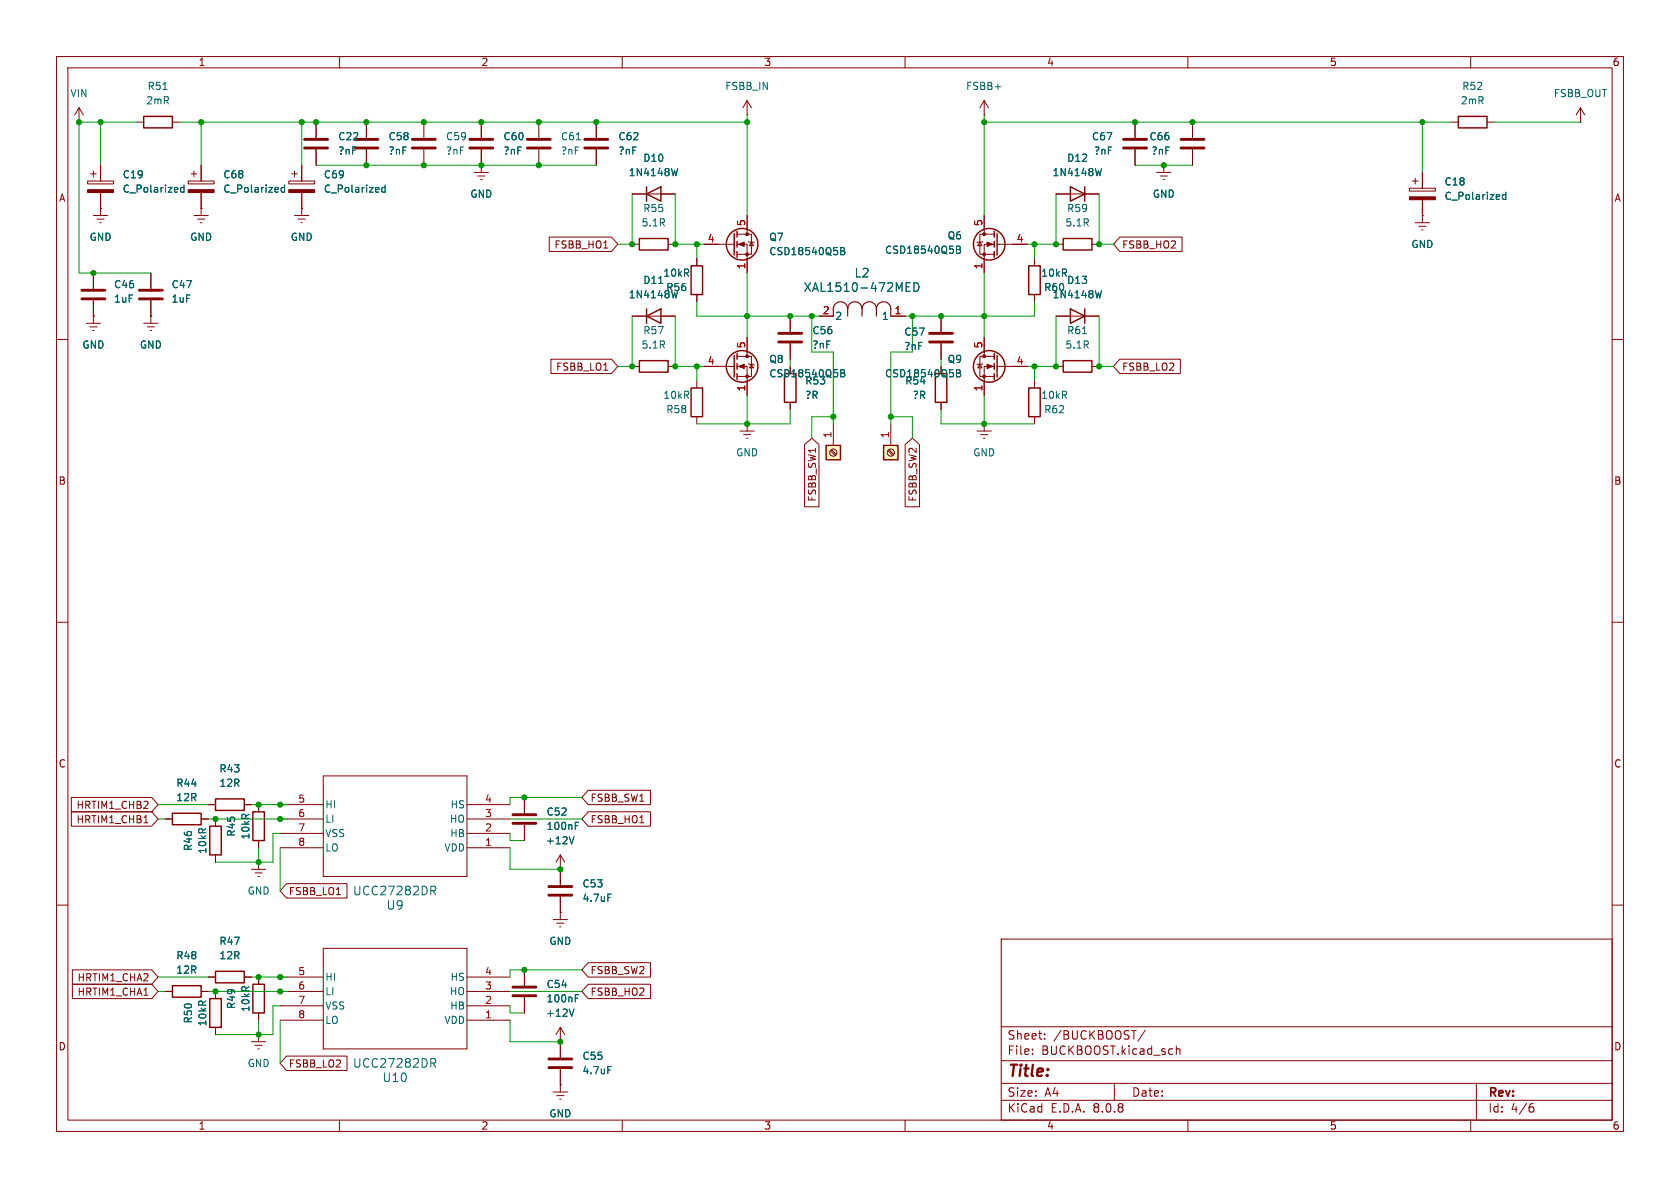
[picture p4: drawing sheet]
<svg xmlns="http://www.w3.org/2000/svg" width="297mm" height="210mm" viewBox="0 0 297 210" stroke-linecap="round" stroke-linejoin="round" font-family="sans-serif">
<g fill="none" stroke="#840000" stroke-width=".18">
<path d="M10 10h277v190h-277zM12 12h273v186h-273zM60 10v2M110 10v2M160 10v2M210 10v2M260 10v2M105.4 21.6v2.8M105.4 26.4v2.8M111.8 34.3h7.6M174 38.1v3.3M186.7 34.3h7.6"/>
<path d="M200.7 21.6v2.8M200.7 26.4v2.8M249.2 33.3h4.5v.5h-4.5zM249.7 32h1M250.2 31.5v1M251.5 30.5v2.8M251.5 35.3v2.8M111.8 43.2h1.2M118.1 43.2h1.3M173.2 42.8l.4 .6h-.8zM173.7 42.7l-.1 .1h-.8l-.1 .1M175.8 43.2h-1.8v5.1"/>
<path d="M175.8 41.4h-2.6v3.6h2.6M176.3 43.2h5.3M10 60h2M285 60h2M10 110h2M285 110h2M10 160h2M177 166h108v32h-108zM285 160h2M60 198v2M110 198v2M160 198v2"/>
<path d="M177 194.5h108M177 191.5h108M177 187.5h108M177 181.5h108M182.5 186.3v.1M182.5 185.5v.1M184.7 183.6v.1M184.7 182.8v.1M197 191.5v3M202.5 182.1l-1.3 2M208 184.9v1.5M208 185.5l.2-.1 .3 .1 .1 .9"/>
<path d="M210 198v2M260 198v2M261 191.5v6.5M270.6 195.7h.4l.2 .3-.1 .5-.5 .1M271 195.1l-.4 .1"/>
</g>
<g fill="#840000" stroke="#840000" stroke-width=".18">
<path d="M249.2 34.8h4.5v.5h-4.5z"/>
<path d="M174.5 42.8l1 .4-1 .4z"/>
<circle cx="174" cy="45" r=".25"/>
<circle cx="174" cy="41.4" r=".25"/>
</g>
<path d="M119.8 29.8l-.3 1.3M194.7 29.8l-.3 1.3M266.2 34v1.3M266.2 34.5l-.4-.1-.2 .2 .1 .6h.5M169.1 43.5h.4l.3 .2-.3 .4 .3 .1v.3l-.2 .3h-.5zM169.1 44.1h.4" fill="none" stroke="#006464" stroke-width=".18"/>
<path d="M103.4 26.2h4M103.4 24.6h4M198.6 26.2h4.1M198.6 24.6h4.1" fill="none" stroke="#840000" stroke-width=".51"/>
<g fill="none" stroke="#840000" stroke-width=".25">
<path d="M114.3 34.3l2.5-1.3v2.6zM114.3 33v2.6M189.2 33l2.6 1.3-2.6 1.3zM191.8 33v2.6M113 42.2h5.1v2h-5.1zM175.8 40.9v1M175.8 42.7v1M175.8 44.5v1M176.3 41.3v3.8"/>
<circle cx="174.9" cy="43.2" r="2.79"/>
</g>
<path d="M156.2 78.7h2.5v2.6h-2.5z" fill="#ffffc2"/>
<g fill="none" stroke="#840000" stroke-width=".25">
<path d="M114.3 55.9l2.5-1.3v2.6zM114.3 54.6v2.6M122.2 47h2v5.1h-2zM188 42.2h5v2h-5zM113 63.8h5.1v2h-5.1zM156.2 78.7h2.5v2.6h-2.5zM175.8 62.5v1M175.8 64.3v1M175.8 66v1.1M176.3 62.9v3.8M181.9 68.6h2v5.1h-2zM30.5 143.8h5.1v2h-5.1z"/>
<path d="M37.1 146.1h2v5h-2zM44.7 143.5h2v5.1h-2zM30.5 174.2h5.1v2.1h-5.1zM44.7 174h2v5.1h-2z"/>
<circle cx="174.9" cy="64.8" r="2.79"/>
</g>
<g fill="none" stroke="#840000" stroke-width=".18">
<path d="M174 17.8l-.8 1.3M174 17.8v2.5M174 17.8l.8 1.3M174 20.3h.1M204.5 30.5h2.5M205.1 31.1h1.3M205.6 31.8h.3M205.7 29.2h.1M205.7 29.2v1.3M210.8 21.6v2.8M210.8 26.4v2.8M111.8 55.9h7.6"/>
<path d="M123.2 45.7v1.3M123.2 52.1v1.2M174 59.7v3.3M186.7 43.2h1.3M193 43.2h1.3M111.8 64.8h1.2M118.1 64.8h1.3M157 79.7l.8 .8M157.1 79.5l.9 .8M157.5 74.9v3.8M172.7 76.2h2.6M173.2 64.4l.4 .6h-.8z"/>
<path d="M173.4 76.8h1.2M173.7 64.3l-.1 .1h-.8l-.1 .1M173.9 77.5h.2M174 74.9h.1M174 74.9v1.3M175.8 64.8h-1.8v5.1M175.8 63h-2.6v3.5h2.6M176.3 64.8h5.3M182.9 67.3v1.3M182.9 73.7v1.2M29.2 144.8h1.3M35.6 144.8h1.2"/>
<path d="M38.1 144.8v1.3M38.1 151.1v1.3M44.4 153.7h2.6M45.1 154.3h1.3M45.6 154.9h.2M45.7 152.4h.1M45.7 142.2v1.3M45.7 148.6v1.3M45.7 152.4v1.3M29.2 175.3h1.3M35.6 175.3h1.2M45.7 172.7v1.3"/>
<path d="M45.7 179.1v1.2"/>
<circle cx="157.5" cy="80" r=".63"/>
</g>
<path d="M175.9 15.3h1M116.4 50.1h.8M119.8 51.4l-.3 1.2M169.1 65.3h.4l.3 .3-.3 .4 .3 .1v.3l-.2 .2h-.5zM169.1 66h.4" fill="none" stroke="#006464" stroke-width=".18"/>
<path d="M208.8 26.2h4.1M208.8 24.6h4.1" fill="none" stroke="#840000" stroke-width=".51"/>
<g fill="#840000" stroke="#840000" stroke-width=".18">
<path d="M174.5 64.4l1 .4-1 .4z"/>
<circle cx="174" cy="66.5" r=".25"/>
<circle cx="174" cy="63" r=".25"/>
</g>
<path d="M146 78.7h2.6v2.6h-2.6z" fill="#ffffc2"/>
<g fill="none" stroke="#840000" stroke-width=".25">
<path d="M25.4 20.6h5.1v2h-5.1zM257.8 20.6h5.1v2h-5.1zM129.8 41.3v3.8M130.3 40.9v1M130.3 42.7v1M130.3 44.5v1M181.9 47h2v5.1h-2zM189.2 54.6l2.6 1.3-2.6 1.3zM191.8 54.6v2.6M122.2 68.6h2v5.1h-2zM129.8 62.9v3.8M130.3 62.5v1"/>
<path d="M130.3 64.3v1M130.3 66v1.1M138.7 66h2v5.1h-2zM146 78.7h2.6v2.6h-2.6zM165.4 66h2v5.1h-2zM188 63.8h5v2h-5zM38.1 141.2h5.1v2.1h-5.1zM37.1 176.5h2v5.1h-2zM38.1 171.7h5.1v2h-5.1z"/>
<circle cx="131.2" cy="43.2" r="2.79"/>
<circle cx="131.2" cy="64.8" r="2.79"/>
</g>
<g fill="none" stroke="#840000" stroke-width=".18">
<path d="M14 19.1l-.8 1.2M14 19.1v2.5M14 19.1l.7 1.2M132.1 17.8v2.5M132.1 17.8l-.8 1.3M132.1 17.8l.7 1.3M279.4 19.1l-.8 1.2M279.4 19.1v2.5M279.4 19.1l.8 1.2M14 21.6h.1M15.5 32h4.6v.5h-4.6zM16 30.7h1"/>
<path d="M16.5 30.2v1M16.5 38.1h2.5M17.1 38.7h1.3M17.7 39.4h.2M17.8 36.8h.1M17.8 29.2v2.8M17.8 34v4.1M24.1 21.6h1.3M30.5 21.6h1.2M33.3 32h4.5v.5h-4.5zM33.8 30.7h1M34.3 38.1h2.5"/>
<path d="M34.3 30.2v1M34.9 38.7h1.3M35.4 39.4h.3M35.6 36.8h.1M35.6 29.2v2.8M35.6 34v4.1M51.1 32h4.5v.5h-4.5zM51.6 30.7h1M52.1 30.2v1M52.1 38.1h2.5M52.7 38.7h1.3M53.2 39.4h.3"/>
<path d="M53.3 36.8h.1M53.3 29.2v2.8M53.3 34v4.1M55.9 21.6v2.8M55.9 26.4v2.8M64.8 21.6v2.8M64.8 26.4v2.8M74.9 21.6v2.8M74.9 26.4v2.8M83.8 30.5h2.6M84.5 31.1h1.2M85 31.8h.2"/>
<path d="M85.1 29.2h.1M85.1 21.6v2.8M85.1 26.4v4.1M95.2 21.6v2.8M95.2 26.4v2.8M105.4 21.6v2.8M105.4 26.4v2.8M111.8 34.3h2.5M116.8 34.3h2.6M132.1 20.3h.1M132.1 38.1v3.3M174 38.1v2.5"/>
<path d="M186.7 34.3h2.5M191.8 34.3h2.5M200.7 21.6v2.8M200.7 26.4v2.8M205.7 29.2h.1M210.8 21.6v2.8M210.8 26.4v2.8M250.2 39.4h2.5M251.5 38.1h.1M251.5 30.5v2.8M251.5 35.3v4.1M256.5 21.6h1.3"/>
<path d="M262.9 21.6h1.3M279.4 21.6h.1M15.2 57.2h2.6M15.9 57.8h1.2M16.4 58.4h.2M16.5 55.9h.1M16.5 48.3v2.8M16.5 53.1v4.1M25.4 57.2h2.5M26 57.8h1.3M26.5 58.4h.3M26.7 55.9h.1"/>
<path d="M26.7 48.3v2.8M26.7 53.1v4.1M97.1 41.9h11l1.1 1.3-1.1 1.3h-11zM106.7 43.9h.7M111.8 55.9h2.5M116.8 55.9h2.6M123.2 45.7v1.3M123.2 52.1v1.2M124.5 43.2h5.3M130.3 43.2h1.8v5.1M130.3 41.4h2.5v3.6h-2.5M132.1 59.7v3.3"/>
<path d="M132.3 42.7l.2 .1h.7l.1 .1M132.8 42.8l.4 .6h-.7zM139.7 55.9v2.8M144.8 55.9h2.5M157.5 55.9h2.5M166.4 55.9v2.8M174 45.7v2.6M174 59.7v2.5M179.1 43.2h2.5M182.9 45.7v1.3M182.9 52.1v1.2M186.7 55.9h7.6"/>
<path d="M198 41.9h11v2.6h-11l-1.2-1.3zM250.8 40h1.3M251.3 40.6h.3M97.4 63.5h10.7l1.1 1.3-1.1 1.2h-10.7zM106.7 65.4h.7M123.2 67.3v1.3M123.2 73.7v1.2M124.5 64.8h5.3M130.3 64.8h1.8v5.1M130.3 63h2.5v3.5h-2.5M130.8 76.2h2.5M131.4 76.8h1.3"/>
<path d="M132 77.5h.2M132.1 74.9h.1M132.1 74.9v1.3M132.3 64.3l.2 .1h.7l.1 .1M132.8 64.4l.4 .6h-.7zM139.7 60.7v2.8M139.7 64.8v1.2M139.7 71.1v1.3M142.2 78.6l1.3-1.1 1.3 1.1v11h-2.6zM146.8 79.7l.9 .8M147 79.5l.8 .8M147.3 74.9v3.8"/>
<path d="M160 78.6l1.3-1.1 1.3 1.1v11h-2.6zM166.4 60.7v2.8M166.4 64.8v1.2M166.4 71.1v1.3M174 67.3v2.6M179.1 64.8h2.5M186.7 64.8h1.3M193 64.8h1.3M198 63.5h10.7v2.5h-10.7l-1.2-1.2zM57.1 137.2h25.4v17.7h-25.4zM104 139.7h11v2.5h-11l-1.1-1.2zM12.6 143.5h14.2l1.1 1.3-1.1 1.3h-14.2z"/>
<path d="M12.6 141h14.2l1.1 1.2-1.1 1.3h-14.2zM25.4 145.5h.8M29.2 144.8h1.3M35.6 144.8h1.2M36.8 142.2h1.3M38.1 144.8v1.3M38.1 151.1v1.3M43.2 142.2h1.2M45.7 142.2v1.3M45.7 148.6v1.3M49.5 149.9h7.6M49.5 147.3h7.6"/>
<path d="M49.5 144.8h7.6M49.5 142.2h7.6M50.6 156.2h10.7v2.6h-10.7l-1.1-1.3zM59.5 158.2h.7M82.5 149.9h7.7M82.5 147.3h7.7M82.5 144.8h7.7M82.5 142.2h7.7M92.7 141v2.8M92.7 145.8v2.8M99.1 153.7h.1M99.1 151.1v5.4"/>
<path d="M99.1 158.5v4.1M99.1 151.1l-.8 1.3M99.1 151.1l.7 1.3M104 143.5h11v2.6h-11l-1.1-1.3zM113.1 145.5h.7M12.8 174h14l1.1 1.3-1.1 1.2h-14zM12.8 171.4h14l1.1 1.3-1.1 1.3h-14zM25.4 175.9h.8M29.2 175.3h1.3M35.6 175.3h1.2M36.8 172.7h1.3M38.1 175.3v1.2"/>
<path d="M43.2 172.7h1.2M45.7 172.7v1.3M45.7 179.1v1.2M49.5 172.7h7.6M49.5 177.8h7.6M49.5 175.3h7.6M57.1 167.6h25.4v17.8h-25.4zM82.5 172.7h7.7M82.5 177.8h7.7M82.5 175.3h7.7M92.7 171.5v2.7M92.7 176.3v2.8"/>
<path d="M97.8 162.6h2.5M98.4 163.2h1.3M98.9 163.8h.3M99.1 161.3h.1M104 174h11v2.5h-11l-1.1-1.2zM104 170.2h11v2.5h-11l-1.1-1.2zM38.1 181.6v1.3M44.4 184.2h2.6M45.1 184.8h1.3M45.6 185.4h.2M45.7 182.9h.1M45.7 182.9v1.3"/>
<path d="M49.5 180.3h7.6M50.6 186.7h10.7v2.5h-10.7l-1.1-1.2zM82.5 180.3h7.7M97.8 193h2.5M98.4 193.7h1.3M98.9 194.3h.3M99.1 184.2h.1M99.1 191.8h.1M99.1 181.6v5.3M99.1 189v4M99.1 181.6l-.8 1.3M99.1 181.6l.7 1.3"/>
<circle cx="147.3" cy="80" r=".63"/>
</g>
<path d="M149.9 54.6a1.27 1.27 0 0 0-1.3-1.3 1.27 1.27 0 0 0-1.3 1.3v1.3M149.9 54.6a1.27 1.27 0 0 1 1.2-1.3 1.27 1.27 0 0 1 1.3 1.3M149.9 54.6v1.3M152.4 54.6a1.27 1.27 0 0 1 1.3-1.3 1.27 1.27 0 0 1 1.2 1.3M152.4 54.6v1.3M154.9 54.6a1.27 1.27 0 0 1 1.3-1.3 1.27 1.27 0 0 1 1.3 1.3v1.3M154.9 54.6v1.3" fill="none" stroke="#840000" stroke-width=".2"/>
<g fill="none" stroke="#006464" stroke-width=".18">
<path d="M28.8 15.8h.7M32.5 33.2l-.3-.1-.3 .3 .1 .5h.5M32.5 32.7v1.3M50.3 33.2l-.4-.1-.2 .3 .1 .5h.5M50.3 32.7v1.3M68.1 32.7v1.3M68.1 33.2l-.4-.1-.2 .3 .1 .5h.5M101.9 24.7h.7M119.8 29.8l-.3 1.3M194.7 29.8l-.3 1.3M266.2 34v1.3M266.2 34.5l-.4-.1-.2 .2 .1 .6h.5"/>
<path d="M116.4 50.1h.8M119.8 51.4l-.3 1.2M148.6 43.8h.5l.2 .2-.2 .4 .2 .1 .1 .3-.3 .2h-.5zM148.6 44.4h.5M160.2 50.7h.5M160.2 51.5h.7M160.2 50h.7M161.6 50a.77 .77 0 0 1 .9 .7 .77 .77 0 0 1-.9 .8zM169.1 43.5h.4l.3 .2-.3 .4 .3 .1v.3l-.2 .3h-.5zM169.1 44.1h.4M191.4 59h.7M194.7 51.4l-.3 1.2"/>
<path d="M148.6 65.3h.5l.2 .3-.2 .4 .2 .1 .1 .3-.3 .2h-.5zM148.6 66h.5M169.1 65.3h.4l.3 .3-.3 .4 .3 .1v.3l-.2 .2h-.5zM169.1 66h.4M76.2 156.7h.5l.3 .2-.1 .5-.7 .1M76.5 157.5l.5 .7M101.5 147.9l-.4 1.3M101.7 146h.4M101.7 145.4h.6M107.5 158.1h.6M101.5 178.4l-.4 1.2M101.7 176.4h.4"/>
<path d="M101.7 175.8h.6M76.2 187.1h.5l.3 .3-.1 .5h-.7M76.5 187.9l.5 .8M107.5 188.5h.6"/>
</g>
<g fill="#840000" stroke="#840000" stroke-width=".18">
<path d="M130.6 64.8l1-.4v.8z"/>
<path d="M130.6 43.2l1-.4v.8z"/>
<path d="M51.1 33.5h4.5v.5h-4.5z"/>
<path d="M15.5 33.5h4.6v.5h-4.6z"/>
<path d="M33.3 33.5h4.5v.5h-4.5z"/>
<circle cx="132.1" cy="66.5" r=".25"/>
<circle cx="132.1" cy="63" r=".25"/>
<circle cx="132.1" cy="45" r=".25"/>
<circle cx="132.1" cy="41.4" r=".25"/>
</g>
<g fill="none" stroke="#840000" stroke-width=".51">
<path d="M53.8 26.2h4.1M53.8 24.6h4.1M62.7 26.2h4.1M62.7 24.6h4.1M72.9 26.2h4.1M72.9 24.6h4.1M83.1 26.2h4M83.1 24.6h4M93.2 26.2h4.1M93.2 24.6h4.1M14.5 51.3h4M14.5 52.8h4"/>
<path d="M24.6 51.3h4.1M24.6 52.8h4.1M137.7 58.9h4M164.3 58.9h4.1M137.7 60.5h4M164.3 60.5h4.1M90.7 145.5h4M90.7 144h4M97 158.2h4.1M97 156.7h4.1M90.7 176h4M90.7 174.5h4"/>
<path d="M97 188.7h4.1M97 187.2h4.1"/>
</g>
<g fill="none" stroke="#009600" stroke-width=".18">
<path d="M17.8 21.6v7.6M24.1 21.6h-10.1v26.7h12.7M31.7 21.6h100.4M35.6 21.6v7.6M53.3 21.6v7.6M55.9 29.2h49.5M111.8 34.3v8.9h-2.6M119.4 34.3v8.9h5.1M132.1 20.3v17.8M174 21.6h82.5M174 20.3v17.8M186.7 34.3v8.9h-5.1"/>
<path d="M194.3 34.3v8.9h2.5M200.7 29.2h10.1M251.5 21.6v8.9M264.2 21.6h15.2M111.8 55.9v8.9h-2.6M119.4 55.9v8.9h5.1M123.2 53.3v2.6h21.6M123.2 43.2v2.5M132.1 48.3v11.4M143.5 55.9v6.3h3.8v12.7M161.3 55.9v6.3h-3.8v12.7M174 48.3v11.4"/>
<path d="M182.9 53.3v2.6h-22.9M182.9 43.2v2.5M186.7 55.9v8.9h-5.1M194.3 55.9v8.9h2.5M123.2 64.8v2.5M132.1 69.9v5M139.7 63.5v1.3M139.7 72.4v2.5h-16.5M147.3 73.7h-3.8v3.8M157.5 73.7h3.8v3.8M166.4 63.5v1.3M166.4 72.4v2.5h16.5"/>
<path d="M174 69.9v5M182.9 64.8v2.5M27.9 144.8h1.3M27.9 142.2h8.9M36.8 144.8h14M44.4 142.2h6.4M45.7 149.9v2.5M49.5 147.3h-1.2v5.1h-10.2M49.5 149.9v7.6M90.2 147.3v1.3h2.5M90.2 149.9v3.8h8.9M90.2 144.8h12.7"/>
<path d="M102.9 141h-12.7v1.2M27.9 175.3h1.3M27.9 172.7h8.9M36.8 175.3h14M44.4 172.7h6.4M49.5 177.8h-1.2v5.1h-10.2M90.2 177.8v1.3h2.5M90.2 175.3h12.7M102.9 171.5h-12.7v1.2M45.7 180.3v2.6M49.5 180.3v7.7M90.2 180.3v3.9h8.9"/>
</g>
<g fill="#009600" stroke="#009600" stroke-width=".18">
<circle cx="174" cy="21.6" r=".46"/>
<circle cx="182.9" cy="43.2" r=".46"/>
<circle cx="210.8" cy="21.6" r=".46"/>
<circle cx="251.5" cy="21.6" r=".46"/>
<circle cx="174" cy="74.9" r=".46"/>
<circle cx="182.9" cy="64.8" r=".46"/>
<circle cx="174" cy="55.9" r=".46"/>
<circle cx="194.3" cy="64.8" r=".46"/>
<circle cx="205.7" cy="29.2" r=".46"/>
<circle cx="200.7" cy="21.6" r=".46"/>
<circle cx="194.3" cy="43.2" r=".46"/>
<circle cx="186.7" cy="43.2" r=".46"/>
<circle cx="186.7" cy="64.8" r=".46"/>
<circle cx="132.1" cy="55.9" r=".46"/>
<circle cx="139.7" cy="55.9" r=".46"/>
<circle cx="166.4" cy="55.9" r=".46"/>
<circle cx="161.3" cy="55.9" r=".46"/>
<circle cx="132.1" cy="21.6" r=".46"/>
<circle cx="111.8" cy="64.8" r=".46"/>
<circle cx="123.2" cy="43.2" r=".46"/>
<circle cx="119.4" cy="43.2" r=".46"/>
<circle cx="111.8" cy="43.2" r=".46"/>
<circle cx="95.2" cy="21.6" r=".46"/>
<circle cx="105.4" cy="21.6" r=".46"/>
<circle cx="95.2" cy="29.2" r=".46"/>
<circle cx="123.2" cy="64.8" r=".46"/>
<circle cx="119.4" cy="64.8" r=".46"/>
<circle cx="157.5" cy="73.7" r=".46"/>
<circle cx="132.1" cy="74.9" r=".46"/>
<circle cx="147.3" cy="73.7" r=".46"/>
<circle cx="143.5" cy="55.9" r=".46"/>
<circle cx="55.9" cy="21.6" r=".46"/>
<circle cx="74.9" cy="29.2" r=".46"/>
<circle cx="85.1" cy="29.2" r=".46"/>
<circle cx="64.8" cy="21.6" r=".46"/>
<circle cx="74.9" cy="21.6" r=".46"/>
<circle cx="64.8" cy="29.2" r=".46"/>
<circle cx="85.1" cy="21.6" r=".46"/>
<circle cx="35.6" cy="21.6" r=".46"/>
<circle cx="14" cy="21.6" r=".46"/>
<circle cx="16.5" cy="48.3" r=".46"/>
<circle cx="53.3" cy="21.6" r=".46"/>
<circle cx="17.8" cy="21.6" r=".46"/>
<circle cx="92.7" cy="171.5" r=".46"/>
<circle cx="99.1" cy="153.7" r=".46"/>
<circle cx="99.1" cy="184.2" r=".46"/>
<circle cx="92.7" cy="141" r=".46"/>
<circle cx="45.7" cy="182.9" r=".46"/>
<circle cx="49.5" cy="172.7" r=".46"/>
<circle cx="49.5" cy="175.3" r=".46"/>
<circle cx="49.5" cy="144.8" r=".46"/>
<circle cx="45.7" cy="142.2" r=".46"/>
<circle cx="49.5" cy="142.2" r=".46"/>
<circle cx="38.1" cy="175.3" r=".46"/>
<circle cx="45.7" cy="152.4" r=".46"/>
<circle cx="38.1" cy="144.8" r=".46"/>
<circle cx="45.7" cy="172.7" r=".46"/>
</g>
<text font-size="2.8" fill="#840000" x="178" y="190.9">Title:</text>
<g font-size="2.1" fill="#006464">
<text x="142" y="51.8">XAL1510-472MED</text>
<text x="151" y="49.3">L2</text>
<text x="62.3" y="158.5">UCC27282DR</text>
<text x="68.2" y="161">U9</text>
<text x="62.3" y="189">UCC27282DR</text>
<text x="67.5" y="191.5">U10</text>
</g>
<g font-size="2.1" fill="#840000">
<text x="178" y="184">Sheet:</text>
<text x="186.2" y="184">/BUCKBOOST/</text>
<text x="178" y="186.7">File:</text>
<text x="184.1" y="186.7">BUCKBOOST.kicad_sch</text>
<text x="178" y="196.9">KiCad</text>
<text x="178" y="194.1">Size:</text>
<text x="184.7" y="194.1">A4</text>
<text x="185.7" y="196.9">E.D.A.</text>
<text x="193.3" y="196.9">8.0.8</text>
<text x="200" y="194.1">Date:</text>
<text x="263" y="194.3">Rev:</text>
<text x="263" y="196.9">Id:</text>
<text x="267.1" y="196.9">4/6</text>
</g>
<g font-size="1.8" fill="#840000">
<text x="35" y="11.9">1</text>
<text x="85" y="11.9">2</text>
<text x="135" y="11.9">3</text>
<text x="185" y="11.9">4</text>
<text x="235" y="11.9">5</text>
<text x="285" y="11.9">6</text>
<text x="10.3" y="35.9">A</text>
<text x="285.3" y="35.9">A</text>
<text x="97.9" y="44.1">FSBB_HO1</text>
<text x="198.3" y="44.1">FSBB_HO2</text>
<text x="98.2" y="65.7">FSBB_LO1</text>
<text x="198.3" y="65.7">FSBB_LO2</text>
<text x="10.3" y="85.9">B</text>
<text x="144.5" y="88.8" transform="rotate(-90 144.5 88.8)">FSBB_SW1</text>
<text x="162.2" y="88.8" transform="rotate(-90 162.2 88.8)">FSBB_SW2</text>
<text x="285.3" y="85.9">B</text>
<text x="10.3" y="135.9">C</text>
<text x="285.3" y="135.9">C</text>
<text x="13.4" y="143.2">HRTIM1_CHB2</text>
<text x="104.3" y="141.9">FSBB_SW1</text>
<text x="13.4" y="145.7">HRTIM1_CHB1</text>
<text x="104.3" y="145.7">FSBB_HO1</text>
<text x="51" y="158.4">FSBB_LO1</text>
<text x="13.6" y="173.7">HRTIM1_CHA2</text>
<text x="104.3" y="172.4">FSBB_SW2</text>
<text x="13.6" y="176.2">HRTIM1_CHA1</text>
<text x="104.3" y="176.2">FSBB_HO2</text>
<text x="10.3" y="185.9">D</text>
<text x="285.3" y="185.9">D</text>
<text x="51" y="188.9">FSBB_LO2</text>
<text x="35" y="199.9">1</text>
<text x="85" y="199.9">2</text>
<text x="135" y="199.9">3</text>
<text x="185" y="199.9">4</text>
<text x="235" y="199.9">5</text>
<text x="285" y="199.9">6</text>
</g>
<g font-size="1.8" fill="#006464">
<text x="12.4" y="17.4">VIN</text>
<text x="26" y="16.1">R51</text>
<text x="128.1" y="16.1">FSBB_IN</text>
<text x="170.7" y="16.1">FSBB+</text>
<text x="258.4" y="16.1">R52</text>
<text x="274.6" y="17.4">FSBB_OUT</text>
<text x="25.8" y="18.6">2mR</text>
<text x="258.2" y="18.6">2mR</text>
<text x="59.7" y="25">C22</text>
<text x="59.7" y="27.5">?nF</text>
<text x="68.6" y="25">C58</text>
<text x="68.6" y="27.5">?nF</text>
<text x="78.7" y="25">C59</text>
<text x="78.7" y="27.5">?nF</text>
<text x="88.9" y="25">C60</text>
<text x="88.9" y="27.5">?nF</text>
<text x="99.1" y="25">C61</text>
<text x="99.1" y="27.5">?nF</text>
<text x="109.2" y="25">C62</text>
<text x="109.2" y="27.5">?nF</text>
<text x="113.6" y="28.8">D10</text>
<text x="188.6" y="28.8">D12</text>
<text x="192.9" y="25">C67</text>
<text x="193.3" y="27.5">?nF</text>
<text x="203.1" y="25">C66</text>
<text x="203.5" y="27.5">?nF</text>
<text x="21.6" y="34.3">C_Polarized</text>
<text x="21.6" y="31.7">C19</text>
<text x="39.4" y="34.3">C_Polarized</text>
<text x="39.4" y="31.7">C68</text>
<text x="57.2" y="34.3">C_Polarized</text>
<text x="57.2" y="31.7">C69</text>
<text x="83.1" y="35.2">GND</text>
<text x="111.1" y="31.3">1N4148W</text>
<text x="186" y="31.3">1N4148W</text>
<text x="203.7" y="35.2">GND</text>
<text x="255.3" y="35.5">C_Polarized</text>
<text x="255.3" y="33">C18</text>
<text x="113.3" y="40.2">5.1R</text>
<text x="113.6" y="37.7">R55</text>
<text x="188.3" y="40.2">5.1R</text>
<text x="188.6" y="37.7">R59</text>
<text x="15.7" y="42.8">GND</text>
<text x="33.5" y="42.8">GND</text>
<text x="51.3" y="42.8">GND</text>
<text x="135.9" y="42.8">Q7</text>
<text x="135.9" y="45.3">CSD18540Q5B</text>
<text x="156.4" y="45.1">CSD18540Q5B</text>
<text x="167.4" y="42.5">Q6</text>
<text x="249.4" y="44">GND</text>
<text x="20.1" y="53.7">1uF</text>
<text x="20.1" y="51.2">C46</text>
<text x="30.2" y="53.7">1uF</text>
<text x="30.2" y="51.2">C47</text>
<text x="111.1" y="52.9">1N4148W</text>
<text x="113.6" y="50.4">D11</text>
<text x="117.2" y="49.1">10kR</text>
<text x="117.7" y="51.7">R56</text>
<text x="184" y="49.1">10kR</text>
<text x="184.5" y="51.7">R60</text>
<text x="186" y="52.9">1N4148W</text>
<text x="188.6" y="50.4">D13</text>
<text x="113.6" y="59.3">R57</text>
<text x="143.5" y="59.3">C56</text>
<text x="147.6" y="56.7">2</text>
<text x="155.8" y="56.7">1</text>
<text x="159.8" y="59.5">C57</text>
<text x="188.6" y="59.3">R61</text>
<text x="14.5" y="61.8">GND</text>
<text x="24.6" y="61.8">GND</text>
<text x="113.3" y="61.8">5.1R</text>
<text x="135.9" y="64.4">Q8</text>
<text x="143.5" y="61.8">?nF</text>
<text x="159.8" y="62.1">?nF</text>
<text x="167.4" y="64.4">Q9</text>
<text x="188.3" y="61.8">5.1R</text>
<text x="117.2" y="70.7">10kR</text>
<text x="135.9" y="66.9">CSD18540Q5B</text>
<text x="142.2" y="68.2">R53</text>
<text x="142.2" y="70.7">?R</text>
<text x="156.4" y="66.9">CSD18540Q5B</text>
<text x="159.9" y="68.2">R54</text>
<text x="161.3" y="70.7">?R</text>
<text x="184" y="70.7">10kR</text>
<text x="117.7" y="73.3">R58</text>
<text x="184.5" y="73.3">R62</text>
<text x="130" y="80.9">GND</text>
<text x="172" y="80.9">GND</text>
<text x="38.7" y="136.8">R43</text>
<text x="31.1" y="139.3">R44</text>
<text x="31.1" y="141.8">12R</text>
<text x="38.7" y="139.3">12R</text>
<text x="57.4" y="143.1">HI</text>
<text x="79.6" y="143.1">HS</text>
<text x="41.8" y="148" transform="rotate(-90 41.8 148)">R45</text>
<text x="44.3" y="148.5" transform="rotate(-90 44.3 148.5)">10kR</text>
<text x="57.4" y="145.6">LI</text>
<text x="57.4" y="148.2">VSS</text>
<text x="79.4" y="145.6">HO</text>
<text x="79.5" y="148.2">HB</text>
<text x="96.4" y="149.5">+12V</text>
<text x="96.5" y="146.9">100nF</text>
<text x="96.5" y="144.4">C52</text>
<text x="34.1" y="150.5" transform="rotate(-90 34.1 150.5)">R46</text>
<text x="36.7" y="151.1" transform="rotate(-90 36.7 151.1)">10kR</text>
<text x="57.4" y="150.7">LO</text>
<text x="78.5" y="150.7">VDD</text>
<text x="43.7" y="158.3">GND</text>
<text x="102.9" y="157.1">C53</text>
<text x="102.9" y="159.6">4.7uF</text>
<text x="38.7" y="167.2">R47</text>
<text x="97" y="167.2">GND</text>
<text x="31.1" y="169.8">R48</text>
<text x="31.1" y="172.3">12R</text>
<text x="38.7" y="169.8">12R</text>
<text x="57.4" y="173.6">HI</text>
<text x="79.6" y="173.6">HS</text>
<text x="41.8" y="178.5" transform="rotate(-90 41.8 178.5)">R49</text>
<text x="44.3" y="179" transform="rotate(-90 44.3 179)">10kR</text>
<text x="57.4" y="176.1">LI</text>
<text x="57.4" y="178.7">VSS</text>
<text x="79.4" y="176.1">HO</text>
<text x="79.5" y="178.7">HB</text>
<text x="96.4" y="179.9">+12V</text>
<text x="96.5" y="177.4">100nF</text>
<text x="96.5" y="174.9">C54</text>
<text x="34.1" y="181" transform="rotate(-90 34.1 181)">R50</text>
<text x="36.7" y="181.5" transform="rotate(-90 36.7 181.5)">10kR</text>
<text x="57.4" y="181.2">LO</text>
<text x="78.5" y="181.2">VDD</text>
<text x="43.7" y="188.8">GND</text>
<text x="102.9" y="187.6">C55</text>
<text x="102.9" y="190.1">4.7uF</text>
<text x="97" y="197.7">GND</text>
</g>
<g font-size="1.8" fill="#a90000">
<text x="131.8" y="40.1" transform="rotate(-90 131.8 40.1)">5</text>
<text x="173.7" y="40.1" transform="rotate(-90 173.7 40.1)">5</text>
<text x="125" y="42.9">4</text>
<text x="131.8" y="47.7" transform="rotate(-90 131.8 47.7)">1</text>
<text x="173.7" y="47.7" transform="rotate(-90 173.7 47.7)">1</text>
<text x="179.6" y="42.9">4</text>
<text x="145.3" y="55.6">2</text>
<text x="158" y="55.6">1</text>
<text x="125" y="64.5">4</text>
<text x="131.8" y="61.7" transform="rotate(-90 131.8 61.7)">5</text>
<text x="173.7" y="61.7" transform="rotate(-90 173.7 61.7)">5</text>
<text x="179.6" y="64.5">4</text>
<text x="131.8" y="69.3" transform="rotate(-90 131.8 69.3)">1</text>
<text x="173.7" y="69.3" transform="rotate(-90 173.7 69.3)">1</text>
<text x="147.1" y="77.5" transform="rotate(-90 147.1 77.5)">1</text>
<text x="157.2" y="77.5" transform="rotate(-90 157.2 77.5)">1</text>
<text x="52.6" y="142">5</text>
<text x="85.7" y="142">4</text>
<text x="52.6" y="144.5">6</text>
<text x="52.6" y="147.1">7</text>
<text x="52.6" y="149.6">8</text>
<text x="85.7" y="149.6">1</text>
<text x="85.7" y="147.1">2</text>
<text x="85.7" y="144.5">3</text>
<text x="52.6" y="172.5">5</text>
<text x="85.7" y="172.5">4</text>
<text x="52.6" y="175">6</text>
<text x="52.6" y="177.5">7</text>
<text x="85.7" y="177.5">2</text>
<text x="85.7" y="175">3</text>
<text x="52.6" y="180.1">8</text>
<text x="85.7" y="180.1">1</text>
</g>
</svg>
